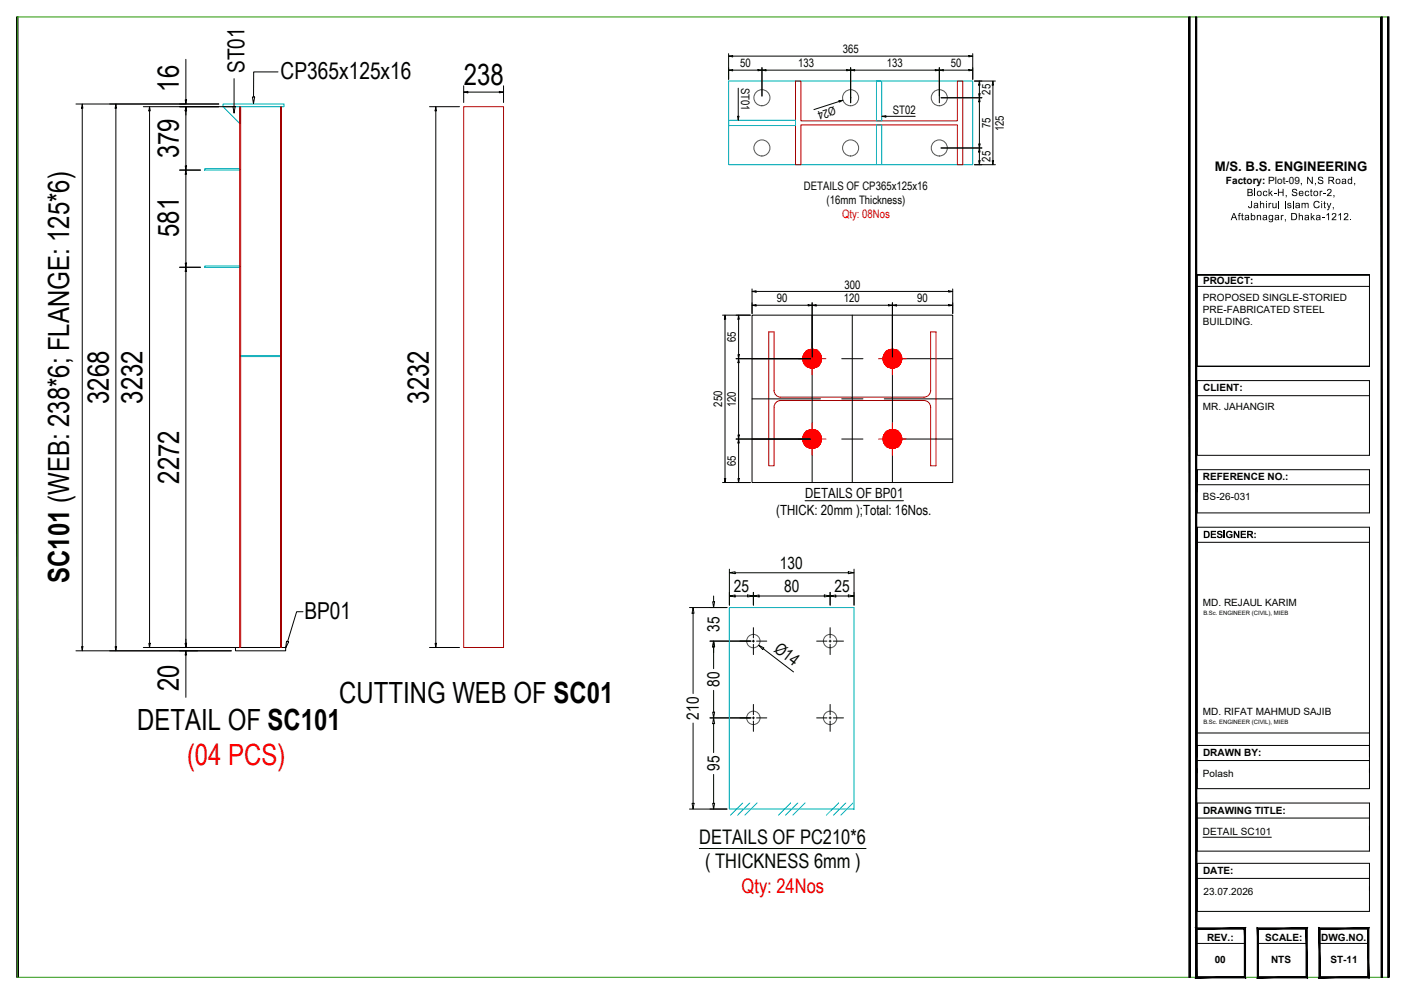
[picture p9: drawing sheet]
<svg xmlns="http://www.w3.org/2000/svg" width="420mm" height="297mm" viewBox="0 0 420 297" stroke-linecap="round" stroke-linejoin="round" font-family="sans-serif">
<!-- layer: Base plate -->
<path d="M224.9 94.2h60v50h-60zM70.4 193.5h15v1h-15z" fill="none" stroke="#000" stroke-width=".3"/>
<!-- layer: Connection Plate -->
<path d="M66.7 31.1h18.2v.8h-18.2zM217.9 24.2h73v25h-73zM218.1 181.6h37.3v60.2h-37.3zM222.1 240l-3.7 3.6M224.2 240l-3.6 3.6M226.4 240l-3.6 3.6M236.4 240l-3.6 3.6M238.6 240l-3.7 3.6M240.7 240l-3.6 3.6M250.8 240l-3.7 3.6M252.9 240l-3.6 3.6M255.1 240l-3.7 3.6" fill="none" stroke="#00b3b3" stroke-width=".3"/>
<!-- layer: Stiffener -->
<path d="M66.7 31.9h5v5zM217.9 35.9h20v1.6h-20zM262.1 24.2h1.6v11.9h-1.6zM262.1 37.3h1.6v11.9h-1.6zM72.1 106.2h11.8v.4h-11.8z" fill="none" stroke="#008ab8" stroke-width=".3"/>
<!-- layer: Purlin Cleat -->
<path d="M61.2 50.4h10.5v.4h-10.5zM61.2 79.5h10.5v.4h-10.5z" fill="none" stroke="#0cc" stroke-width=".3"/>
<!-- layer: 000 Steel Column -->
<path d="M71.7 31.9v161.6M72 31.9v161.6M83.9 31.9v161.6M84.2 31.9v161.6M138.7 31.9h11.9v161.6h-11.9zM237.9 24.2h1.6v11.9h46.8v-11.9h1.6v25h-1.6v-11.9h-46.8v11.9h-1.6zM231.5 116.7a2 2 0 0 0 2 2h42.8a2 2 0 0 0 2-2v-17.5h1.6v40h-1.6v-17.5a2 2 0 0 0-2-2h-42.8a2 2 0 0 0-2 2M231.5 116.7v-17.5h-1.6v40h1.6v-17.5" fill="none" stroke="#a30000" stroke-width=".3"/>
<!-- layer: 0 -->
<g fill="none" stroke="#000" stroke-width=".3">
<path d="M24.6 31.1l.2 1.2h-.4zM34.6 31.1l.3 1.2h-.5zM44.7 31.9l.2 1.2h-.4zM55.4 29.8h.4l-.2 1.3zM55.6 31.9l.2 1.2h-.4zM69.7 31.8h.6l-.3 2zM70 23.5v8.3M75.5 29h.7l-.4 2zM83.1 21.5h-7.2l-.1 7.5M130.3 31.9l.2 1.2h-.4zM138.7 27.5l1.2-.2v.4zM149.3 27.3l1.3 .2-1.3 .2z"/>
<path d="M55.4 49.6h.4l-.2 1.2zM55.6 50.8l.2 1.3h-.4zM55.4 78.6h.4l-.2 1.3zM55.6 79.9l.2 1.2h-.4zM216.8 94.2l.2 1.2h-.4zM220.9 94.2l.2 1.2h-.4zM224.9 91.2l1.2-.2v.4zM224.9 87.1l1.2-.2v.4zM241.7 91l1.2 .2-1.2 .2zM242.9 91.2l1.2-.2v.4zM265.7 91l1.2 .2-1.2 .2zM266.9 91.2l1.2-.2v.4z"/>
<path d="M283.7 91l1.2 .2-1.2 .2zM283.7 86.9l1.2 .2-1.2 .2zM220.7 106h.4l-.2 1.2zM220.9 107.2l.2 1.2h-.4zM220.7 130h.4l-.2 1.2zM220.9 131.2l.2 1.2h-.4zM216.6 143h.4l-.2 1.2zM220.7 143h.4l-.2 1.2zM24.4 193.2h.4l-.2 1.3zM34.4 193.2h.5l-.3 1.3zM44.5 192.2h.4l-.2 1.3zM55.4 192.2h.4l-.2 1.3z"/>
<path d="M55.6 194.5l.2 1.2h-.4zM85.7 191.6l.6 .2-.9 1.8zM90.6 182.8h-1.9l-2.7 8.9M130.1 192.2h.4l-.2 1.3z"/>
</g>
<!-- layer: DIM -->
<g fill="none" stroke="#000" stroke-width=".3">
<path d="M55.6 17.7v12.1M22.7 31.1h42.7M24.6 32.3v160.9M34.6 32.3v160.9M42.9 31.9h27.5M44.7 33.1v159.1M55.6 33.1v16.5M128.4 31.9h9M130.3 33.1v159.1M138.7 25.6v5M139.9 27.5h9.4M150.6 25.6v5"/>
<path d="M53.7 50.8h6.2M55.6 52.1v26.5M53.7 79.9h6.2M55.6 81.1v111.1M216.1 94.2h8.3M216.8 95.4v47.6M220.9 95.4v10.6M224.9 86.3v7.4M226.1 91.2h15.6M226.1 87.1h57.6M242.9 90.5v16.2M244.1 91.2h21.6"/>
<path d="M266.9 90.5v16.2M268.1 91.2h15.6M284.9 86.3v7.4M220.1 107.2h22.3M220.9 108.4v21.6M220.1 131.2h22.3M220.9 132.4v10.6M216.1 144.2h8.3M240.7 149.6h29.5M22.7 194.5h46.5M42.9 193.5h27.5M55.6 195.7v12.7"/>
<path d="M128.4 193.5h9"/>
</g>
<!-- layer: Center line -->
<g fill="none" stroke="#000" stroke-width=".3">
<path d="M242.9 94.2v50M254.9 94.2v50M266.9 94.2v50M224.9 119.2h20.5M224.9 107.2h20.5M251.7 119.2h6.4M251.7 107.2h6.4M264.4 119.2h20.5M264.4 107.2h20.5M224.9 131.2h20.5M251.7 131.2h6.4M264.4 131.2h20.5"/>
<path d="M221.3 191.6h3M225 191.6h.6M225.3 187.6v3M225.3 191.3v.6M225.3 192.5v3.1M226.3 191.6h3M244.2 191.6h3.1M247.9 191.6h.7M248.2 187.6v3M248.2 191.3v.6M248.2 192.5v3.1M249.2 191.6h3"/>
<path d="M221.3 214.5h3M225 214.5h.6M225.3 210.5v3.1M225.3 214.2v.6M225.3 215.5v3.1M226.3 214.5h3M244.2 214.5h3.1M247.9 214.5h.7M248.2 210.5v3.1M248.2 214.2v.6M248.2 215.5v3.1M249.2 214.5h3"/>
</g>
<!-- layer: Anchor bolt -->
<g fill="none" stroke="#f00" stroke-width=".3">
<path d="M238.7 107.2h8.3M242.9 102.4v9.6M262.7 107.2h8.3M266.9 102.4v9.6M238.7 131.2h8.3M242.9 126.4v9.6M262.7 131.2h8.3M266.9 126.4v9.6"/>
<circle cx="242.9" cy="107.2" r="2.8"/>
<circle cx="266.9" cy="107.2" r="2.8"/>
<circle cx="242.9" cy="131.2" r="2.8"/>
<circle cx="266.9" cy="131.2" r="2.8"/>
</g>
<g fill="#f00" stroke="#f00" stroke-width=".3">
<path d="M266.6 128.4h.6z"/>
<path d="M266.3 133.9h1.1z"/>
<path d="M242.6 128.4h.6z"/>
<path d="M242.3 133.9h1.1z"/>
<path d="M266.6 104.4h.6z"/>
<path d="M266.3 109.9h1.1z"/>
<path d="M242.6 104.4h.6z"/>
<path d="M242.3 109.9h1.1z"/>
<path d="M266.3 128.4h.9zM266.3 128.4h1.1z"/>
<path d="M266.1 128.5l1.3-.1zM266.1 128.5h1.6z"/>
<path d="M265.8 128.6l1.9-.1zM265.8 128.6h2.1z"/>
<path d="M265.6 128.7l2.3-.1zM265.6 128.7h2.5z"/>
<path d="M265.4 128.8l2.7-.1zM265.4 128.8h2.9z"/>
<path d="M265.2 128.9l3.1-.1zM265.2 128.9h3.3z"/>
<path d="M265 129.1l3.5-.2zM265 129.1h3.7z"/>
<path d="M265 129.1h3.7l-3.8 .2zM264.9 129.3h4l-.2-.2z"/>
<path d="M264.9 129.3h4l-4.2 .1zM264.7 129.4h4.3l-.1-.1z"/>
<path d="M264.7 129.4h4.3l-4.4 .2zM264.6 129.6h4.6l-.2-.2z"/>
<path d="M264.6 129.6h4.6l-4.8 .2zM264.4 129.8h4.9l-.1-.2z"/>
<path d="M264.4 129.8h4.9l-5 .2zM264.3 130h5.1l-.1-.2z"/>
<path d="M264.3 130h5.1l-5.2 .3zM264.2 130.3h5.3l-.1-.3z"/>
<path d="M264.2 130.3h5.3l-5.3 .2zM264.2 130.5h5.4l-.1-.2z"/>
<path d="M264.2 130.5h5.4l-5.5 .2zM264.1 130.7h5.5v-.2z"/>
<path d="M264.1 130.7h5.5l-5.5 .3zM264.1 131h5.6l-.1-.3z"/>
<path d="M264.1 131h5.6l-5.6 .2zM264.1 131.2h5.6v-.2z"/>
<path d="M264.1 131.2h5.6l-5.6 .2zM264.1 131.4h5.6v-.2z"/>
<path d="M264.1 131.4h5.6l-5.6 .3zM264.1 131.7h5.5l.1-.3z"/>
<path d="M264.1 131.7h5.5l-5.4 .2zM264.2 131.9h5.4v-.2z"/>
<path d="M264.2 131.9h5.4l-5.4 .2zM264.2 132.1h5.3l.1-.2z"/>
<path d="M264.2 132.1h5.3l-5.2 .2zM264.3 132.3h5.1l.1-.2z"/>
<path d="M264.3 132.3h5.1l-5 .3zM264.4 132.6h4.9l.1-.3z"/>
<path d="M264.4 132.6h4.9l-4.7 .2zM264.6 132.8h4.6l.1-.2z"/>
<path d="M264.6 132.8h4.6l-4.5 .2zM264.7 133h4.3l.2-.2z"/>
<path d="M264.7 133h4.3l-4.1 .1zM264.9 133.1h4l.1-.1z"/>
<path d="M264.9 133.1h4l-3.9 .2zM265 133.3h3.7l.2-.2z"/>
<path d="M265 133.3h3.7zM265.2 133.4l3.5-.1z"/>
<path d="M265.2 133.4h3.3zM265.4 133.6l3.1-.2z"/>
<path d="M265.4 133.6h2.9zM265.6 133.7l2.7-.1z"/>
<path d="M265.6 133.7h2.5zM265.8 133.8l2.3-.1z"/>
<path d="M265.8 133.8h2.1zM266.1 133.9l1.8-.1z"/>
<path d="M266.1 133.9h1.6zM266.3 133.9h1.4z"/>
<path d="M266.6 134l.8-.1zM266.6 134h.6z"/>
<path d="M242.3 128.4h.9zM242.3 128.4h1.1z"/>
<path d="M242.1 128.5l1.3-.1zM242.1 128.5h1.6z"/>
<path d="M241.8 128.6l1.9-.1zM241.8 128.6h2.1z"/>
<path d="M241.6 128.7l2.3-.1zM241.6 128.7h2.5z"/>
<path d="M241.4 128.8l2.7-.1zM241.4 128.8h2.9z"/>
<path d="M241.2 128.9l3.1-.1zM241.2 128.9h3.3z"/>
<path d="M241 129.1l3.5-.2zM241 129.1h3.7z"/>
<path d="M241 129.1h3.7l-3.8 .2zM240.9 129.3h4l-.2-.2z"/>
<path d="M240.9 129.3h4l-4.2 .1zM240.7 129.4h4.3l-.1-.1z"/>
<path d="M240.7 129.4h4.3l-4.4 .2zM240.6 129.6h4.6l-.2-.2z"/>
<path d="M240.6 129.6h4.6l-4.8 .2zM240.4 129.8h4.9l-.1-.2z"/>
<path d="M240.4 129.8h4.9l-5 .2zM240.3 130h5.1l-.1-.2z"/>
<path d="M240.3 130h5.1l-5.2 .3zM240.2 130.3h5.3l-.1-.3z"/>
<path d="M240.2 130.3h5.3l-5.3 .2zM240.2 130.5h5.4l-.1-.2z"/>
<path d="M240.2 130.5h5.4l-5.5 .2zM240.1 130.7h5.5v-.2z"/>
<path d="M240.1 130.7h5.5l-5.5 .3zM240.1 131h5.6l-.1-.3z"/>
<path d="M240.1 131h5.6l-5.6 .2zM240.1 131.2h5.6v-.2z"/>
<path d="M240.1 131.2h5.6l-5.6 .2zM240.1 131.4h5.6v-.2z"/>
<path d="M240.1 131.4h5.6l-5.6 .3zM240.1 131.7h5.5l.1-.3z"/>
<path d="M240.1 131.7h5.5l-5.4 .2zM240.2 131.9h5.4v-.2z"/>
<path d="M240.2 131.9h5.4l-5.4 .2zM240.2 132.1h5.3l.1-.2z"/>
<path d="M240.2 132.1h5.3l-5.2 .2zM240.3 132.3h5.1l.1-.2z"/>
<path d="M240.3 132.3h5.1l-5 .3zM240.4 132.6h4.9l.1-.3z"/>
<path d="M240.4 132.6h4.9l-4.7 .2zM240.6 132.8h4.6l.1-.2z"/>
<path d="M240.6 132.8h4.6l-4.5 .2zM240.7 133h4.3l.2-.2z"/>
<path d="M240.7 133h4.3l-4.1 .1zM240.9 133.1h4l.1-.1z"/>
<path d="M240.9 133.1h4l-3.9 .2zM241 133.3h3.7l.2-.2z"/>
<path d="M241 133.3h3.7zM241.2 133.4l3.5-.1z"/>
<path d="M241.2 133.4h3.3zM241.4 133.6l3.1-.2z"/>
<path d="M241.4 133.6h2.9zM241.6 133.7l2.7-.1z"/>
<path d="M241.6 133.7h2.5zM241.8 133.8l2.3-.1z"/>
<path d="M241.8 133.8h2.1zM242.1 133.9l1.8-.1z"/>
<path d="M242.1 133.9h1.6zM242.3 133.9h1.4z"/>
<path d="M242.6 134l.8-.1zM242.6 134h.6z"/>
<path d="M266.3 104.4h.9zM266.3 104.4h1.1z"/>
<path d="M266.1 104.5l1.3-.1zM266.1 104.5h1.6z"/>
<path d="M265.8 104.6l1.9-.1zM265.8 104.6h2.1z"/>
<path d="M265.6 104.7l2.3-.1zM265.6 104.7h2.5z"/>
<path d="M265.4 104.8l2.7-.1zM265.4 104.8h2.9z"/>
<path d="M265.2 104.9l3.1-.1zM265.2 104.9h3.3z"/>
<path d="M265 105.1l3.5-.2zM265 105.1h3.7z"/>
<path d="M265 105.1h3.7l-3.8 .1zM264.9 105.2h4l-.2-.1z"/>
<path d="M264.9 105.2h4l-4.2 .2zM264.7 105.4h4.3l-.1-.2z"/>
<path d="M264.7 105.4h4.3l-4.4 .2zM264.6 105.6h4.6l-.2-.2z"/>
<path d="M264.6 105.6h4.6l-4.8 .2zM264.4 105.8h4.9l-.1-.2z"/>
<path d="M264.4 105.8h4.9l-5 .2zM264.3 106h5.1l-.1-.2z"/>
<path d="M264.3 106h5.1l-5.2 .3zM264.2 106.3h5.3l-.1-.3z"/>
<path d="M264.2 106.3h5.3l-5.3 .2zM264.2 106.5h5.4l-.1-.2z"/>
<path d="M264.2 106.5h5.4l-5.5 .2zM264.1 106.7h5.5v-.2z"/>
<path d="M264.1 106.7h5.5l-5.5 .2zM264.1 106.9h5.6l-.1-.2z"/>
<path d="M264.1 106.9h5.6l-5.6 .3zM264.1 107.2h5.6v-.3z"/>
<path d="M264.1 107.2h5.6l-5.6 .2zM264.1 107.4h5.6v-.2z"/>
<path d="M264.1 107.4h5.6l-5.6 .3zM264.1 107.7h5.5l.1-.3z"/>
<path d="M264.1 107.7h5.5l-5.4 .2zM264.2 107.9h5.4v-.2z"/>
<path d="M264.2 107.9h5.4l-5.4 .2zM264.2 108.1h5.3l.1-.2z"/>
<path d="M264.2 108.1h5.3l-5.2 .2zM264.3 108.3h5.1l.1-.2z"/>
<path d="M264.3 108.3h5.1l-5 .2zM264.4 108.5h4.9l.1-.2z"/>
<path d="M264.4 108.5h4.9l-4.7 .3zM264.6 108.8h4.6l.1-.3z"/>
<path d="M264.6 108.8h4.6l-4.5 .2zM264.7 109h4.3l.2-.2z"/>
<path d="M264.7 109h4.3l-4.1 .1zM264.9 109.1h4l.1-.1z"/>
<path d="M264.9 109.1h4l-3.9 .2zM265 109.3h3.7l.2-.2z"/>
<path d="M265 109.3h3.7zM265.2 109.4l3.5-.1z"/>
<path d="M265.2 109.4h3.3zM265.4 109.6l3.1-.2z"/>
<path d="M265.4 109.6h2.9zM265.6 109.7l2.7-.1z"/>
<path d="M265.6 109.7h2.5zM265.8 109.8l2.3-.1z"/>
<path d="M265.8 109.8h2.1zM266.1 109.9l1.8-.1z"/>
<path d="M266.1 109.9h1.6zM266.3 109.9h1.4z"/>
<path d="M266.6 110l.8-.1zM266.6 110h.6z"/>
<path d="M242.3 104.4h.9zM242.3 104.4h1.1z"/>
<path d="M242.1 104.5l1.3-.1zM242.1 104.5h1.6z"/>
<path d="M241.8 104.6l1.9-.1zM241.8 104.6h2.1z"/>
<path d="M241.6 104.7l2.3-.1zM241.6 104.7h2.5z"/>
<path d="M241.4 104.8l2.7-.1zM241.4 104.8h2.9z"/>
<path d="M241.2 104.9l3.1-.1zM241.2 104.9h3.3z"/>
<path d="M241 105.1l3.5-.2zM241 105.1h3.7z"/>
<path d="M241 105.1h3.7l-3.8 .1zM240.9 105.2h4l-.2-.1z"/>
<path d="M240.9 105.2h4l-4.2 .2zM240.7 105.4h4.3l-.1-.2z"/>
<path d="M240.7 105.4h4.3l-4.4 .2zM240.6 105.6h4.6l-.2-.2z"/>
<path d="M240.6 105.6h4.6l-4.8 .2zM240.4 105.8h4.9l-.1-.2z"/>
<path d="M240.4 105.8h4.9l-5 .2zM240.3 106h5.1l-.1-.2z"/>
<path d="M240.3 106h5.1l-5.2 .3zM240.2 106.3h5.3l-.1-.3z"/>
<path d="M240.2 106.3h5.3l-5.3 .2zM240.2 106.5h5.4l-.1-.2z"/>
<path d="M240.2 106.5h5.4l-5.5 .2zM240.1 106.7h5.5v-.2z"/>
<path d="M240.1 106.7h5.5l-5.5 .2zM240.1 106.9h5.6l-.1-.2z"/>
<path d="M240.1 106.9h5.6l-5.6 .3zM240.1 107.2h5.6v-.3z"/>
<path d="M240.1 107.2h5.6l-5.6 .2zM240.1 107.4h5.6v-.2z"/>
<path d="M240.1 107.4h5.6l-5.6 .3zM240.1 107.7h5.5l.1-.3z"/>
<path d="M240.1 107.7h5.5l-5.4 .2zM240.2 107.9h5.4v-.2z"/>
<path d="M240.2 107.9h5.4l-5.4 .2zM240.2 108.1h5.3l.1-.2z"/>
<path d="M240.2 108.1h5.3l-5.2 .2zM240.3 108.3h5.1l.1-.2z"/>
<path d="M240.3 108.3h5.1l-5 .2zM240.4 108.5h4.9l.1-.2z"/>
<path d="M240.4 108.5h4.9l-4.7 .3zM240.6 108.8h4.6l.1-.3z"/>
<path d="M240.6 108.8h4.6l-4.5 .2zM240.7 109h4.3l.2-.2z"/>
<path d="M240.7 109h4.3l-4.1 .1zM240.9 109.1h4l.1-.1z"/>
<path d="M240.9 109.1h4l-3.9 .2zM241 109.3h3.7l.2-.2z"/>
<path d="M241 109.3h3.7zM241.2 109.4l3.5-.1z"/>
<path d="M241.2 109.4h3.3zM241.4 109.6l3.1-.2z"/>
<path d="M241.4 109.6h2.9zM241.6 109.7l2.7-.1z"/>
<path d="M241.6 109.7h2.5zM241.8 109.8l2.3-.1z"/>
<path d="M241.8 109.8h2.1zM242.1 109.9l1.8-.1z"/>
<path d="M242.1 109.9h1.6zM242.3 109.9h1.4z"/>
<path d="M242.6 110l.8-.1zM242.6 110h.6z"/>
</g>
<g fill="none" stroke="#545454" stroke-width=".3">
<circle cx="227.8" cy="29.2" r="2.4"/>
<circle cx="254.4" cy="29.2" r="2.4"/>
<circle cx="280.9" cy="29.2" r="2.4"/>
<circle cx="227.8" cy="44.2" r="2.4"/>
<circle cx="254.4" cy="44.2" r="2.4"/>
<circle cx="280.9" cy="44.2" r="2.4"/>
<circle cx="225.3" cy="191.6" r="2"/>
<circle cx="248.2" cy="191.6" r="2"/>
<circle cx="225.3" cy="214.5" r="2"/>
<circle cx="248.2" cy="214.5" r="2"/>
</g>
<!-- layer: DIM STEEL -->
<g fill="none" stroke="#000a00" stroke-width=".3">
<path d="M217.9 16v7.7M219.1 16.8h70.6M290.9 16v7.7M219.1 21h7.6M227.9 20.2v8.5M229.1 21h24.1M251 30.3l-7.6 2.5M254.3 29.2h.2M254.4 20.2v10.5M255.6 21h24.1M280.9 20.2v10.5M281.4 29.2h12.2"/>
<path d="M282.1 21h7.6M291.4 24.2h6.3M292.9 25.4v2.6M292.9 30.4v12.6M296.9 25.4v22.6M281.4 44.2h12.2M291.4 49.2h6.3M292.9 45.4v2.6M213.4 178.1v1.7M218.1 170.1v10.7M219.8 178.1h3.8M219.8 171.2h33.9"/>
<path d="M225.3 177v3.8M227 178.1h19.5M248.2 177v3.8M250 178.1h3.7M255.4 170.1v10.7M206.2 181.6h11.2M207.3 183.3v23.9M212.3 191.6h12.3M213.4 193.3v6.5M225.2 191.6h.2M225.3 191.5v.2M228.2 193.9l9.1 6.9"/>
<path d="M207.3 216.1v24M212.3 214.5h12.3M213.4 206.3v6.5M213.4 216.2v8.7M213.4 231.4v8.7M206.2 241.8h11.2M209.1 253.6h49.9"/>
</g>
<!-- layer: 0 -->
<g fill="none" stroke="#000a00" stroke-width=".3">
<path d="M217.9 16.8l1.2-.2v.4zM289.7 16.6l1.2 .2-1.2 .2zM217.9 21l1.2-.2v.4zM220.6 34.7h.4l-.2 1.2zM220.8 26.4v8.3M226.7 20.8l1.2 .2-1.2 .2zM227.9 21l1.2-.2v.4zM250.9 30.1l1.2-.1-1.1 .5zM253.2 20.8l1.2 .2-1.2 .2zM254.4 21l1.2-.2v.4zM263.7 34.8l1.2-.2v.4zM264.9 34.8h8.8"/>
<path d="M279.7 20.8l1.2 .2-1.2 .2zM280.9 21l1.2-.2v.4zM289.7 20.8l1.2 .2-1.2 .2zM292.7 28h.4l-.2 1.2zM292.9 24.2l.2 1.2h-.4zM292.9 29.2l.2 1.2h-.4zM296.9 24.2l.2 1.2h-.4zM292.7 43h.4l-.2 1.2zM292.7 48h.4l-.2 1.2zM292.9 44.2l.2 1.2h-.4zM296.7 48h.4l-.2 1.2zM213.1 179.8h.6l-.3 1.8z"/>
<path d="M218.1 178.1l1.7-.3v.6zM218.1 171.2l1.7-.3v.5zM223.6 177.8l1.7 .3-1.7 .3zM225.3 178.1l1.7-.3v.6zM246.5 177.8l1.7 .3-1.7 .3zM248.2 178.1l1.8-.3v.6zM253.7 177.8l1.7 .3-1.7 .3zM253.7 170.9l1.7 .3-1.7 .2zM207.3 181.6l.2 1.7h-.5zM213.4 191.6l.3 1.7h-.6zM226.9 192.8l1.5 .8-.3 .5zM213.1 212.8h.6l-.3 1.7z"/>
<path d="M213.4 214.5l.3 1.7h-.6zM207 240.1h.5l-.2 1.7zM213.1 240.1h.6l-.3 1.7z"/>
</g>
<!-- layer: CLEAT -->
<path d="M255.4 181.6h-37.3v60.2" fill="none" stroke="#0ff" stroke-width=".3"/>
<!-- layer: Template -->
<g fill="#000" stroke="#000" stroke-width=".3">
<path d="M5 5.1v286.9h.4zM5 5.1h.4v286.9z"/>
<path d="M355.5 5.1v286.9h.4zM355.5 5.1h.4v286.9z"/>
<path d="M357.5 5.1v286.9h.4zM357.5 5.1h.4v286.9z"/>
<path d="M357.9 291.9l-.4 .3 14.6-.3zM357.5 292.2l14.6-.3 .4 .3zM372.1 277.7v14.2l.4 .3zM372.1 277.7l.4-.4v14.9zM357.9 277.7h14.2l.4-.4zM357.5 277.3h15l-14.6 .4zM357.5 277.3l.4 14.6v-14.2zM357.5 277.3l.4 14.6-.4 .3z"/>
<path d="M376.3 291.9l-.3 .3 14.6-.3zM376 292.2l14.6-.3 .3 .3zM390.6 277.7v14.2l.3 .3zM390.6 277.7l.3-.4v14.9zM376.3 277.7h14.3l.3-.4zM376 277.3h14.9l-14.6 .4zM376 277.3l.3 14.6v-14.2zM376 277.3l.3 14.6-.3 .3z"/>
<path d="M394.8 291.9l-.4 .3 14.6-.3zM394.4 292.2l14.6-.3 .4 .3zM409 277.7v14.2l.4 .3zM409 277.7l.4-.4v14.9zM394.8 277.7h14.2l.4-.4zM394.4 277.3h15l-14.6 .4zM394.4 277.3l.4 14.6v-14.2zM394.4 277.3l.4 14.6-.4 .3z"/>
<path d="M413 5.1v286.9h.4zM413 5.1h.4v286.9z"/>
<path d="M415 5.1v286.9h.4zM415 5.1h.4v286.9z"/>
</g>
<path d="M5.2 5.1h410v286.9h-410z" fill="none" stroke="#259500" stroke-width=".3"/>
<g fill="none" stroke="#000" stroke-width=".3">
<path d="M358.1 82.2h51.4h-51.4v27.3M358.1 85.6h51.4M409.5 82.2v27.3M358.1 113.7h51.4v22.4h-51.4zM358.1 118.2h51.4M409.5 109.5h-51.4h51.4M358.1 157.6v78.1h51.4v-12.9h-51.4M358.1 140.4v12.9h51.4v-12.9h-51.4v6.6M358.1 144.9h51.4M358.1 164.2v-6.6h51.4v68.6M358.1 162.1h51.4M358.1 219h51.4"/>
<path d="M358.1 240h51.4v14.3h-51.4zM358.1 227.3h51.4M409.5 229.7v1.2M358.1 258h51.4v14.4h-51.4zM358.1 244.5h51.4M359.7 250.2h20.5M358.1 262.5h51.4M357.7 281.9h14.6M376.2 281.9h14.5M394.6 281.9h14.6"/>
</g>
<g fill="#000">
<path d="M375.1 159.2h.4v.4h-.4zM375.1 160.4h.4v.4h-.4z"/>
<path d="M372.9 158.6l1.3 .1 .4 .2 .1 .6-.6 .3 .8 1h-.5l-.9-.9h-.1v.9h-.5zM373.4 159v.5l.8-.1-.1-.4z"/>
</g>
<!-- layer: 0 -->
<path d="M397 56.6l.7-.2 .4 .3v.7l-.9 .9h1v.3h-1.4l1.1-1.5-.3-.5-.3 .1-.2 .4h-.2zM398.8 58.3h.3l-.3 .7zM405 54.7h.3l-.3 .7zM396.7 60.6h.3l.4 1.3 .5-1.3h.2l-.6 1.8-.4 .4-.3-.3h.4l.1-.3zM398.6 61.9h.3l-.3 .7zM402 63.8l.7-.1 .5 .3v.5l-1 1h1v.3h-1.4l1.1-1.5-.3-.4-.8 .4zM403.8 65.5h.3v.3h-.3z" fill="#000"/>
<g font-size="8.7">
<text x="53.5" y="27.4" transform="rotate(-90 53.5 27.4)">16</text>
<text x="138.7" y="25.4">238</text>
<text x="53.5" y="47.3" transform="rotate(-90 53.5 47.3)">379</text>
<text x="53.5" y="70.8" transform="rotate(-90 53.5 70.8)">581</text>
<text x="32.5" y="120.7" transform="rotate(-90 32.5 120.7)">3268</text>
<text x="42.6" y="120.6" transform="rotate(-90 42.6 120.6)">3232</text>
<text x="128.2" y="120.6" transform="rotate(-90 128.2 120.6)">3232</text>
<text x="53.6" y="144.6" transform="rotate(-90 53.6 144.6)">2272</text>
<text x="20.7" y="174.2" transform="rotate(-90 20.7 174.2)">SC101 (WEB: 238*6; FLANGE: 125*6)</text>
<text x="53.5" y="206.6" transform="rotate(-90 53.5 206.6)">20</text>
<text x="101.5" y="210.1">CUTTING WEB OF SC01</text>
<text x="41" y="218.1">DETAIL OF SC101</text>
</g>
<text font-size="8.7" fill="#f00" x="55.9" y="228.6">(04 PCS)</text>
<g font-size="7">
<text x="73.1" y="21.8" transform="rotate(-90 73.1 21.8)">ST01</text>
<text x="83.9" y="23.5">CP365x125x16</text>
<text x="91" y="185.1">BP01</text>
</g>
<g font-size="6" fill="#000a00">
<text x="209.1" y="252.3">DETAILS OF PC210*6</text>
<text x="210.9" y="259.5">( THICKNESS 6mm )</text>
</g>
<text font-size="6" fill="#f00" x="221.8" y="266.8">Qty: 24Nos</text>
<g font-size="5" fill="#000a00">
<text x="233.2" y="169.9">130</text>
<text x="219.5" y="176.9">25</text>
<text x="234.5" y="176.9">80</text>
<text x="249.6" y="176.9">25</text>
<text x="215.2" y="188.9" transform="rotate(-90 215.2 188.9)">35</text>
<text x="231.2" y="194.4" transform="rotate(37 231.2 194.4)">Ø14</text>
<text x="215.2" y="205.3" transform="rotate(-90 215.2 205.3)">80</text>
<text x="209" y="215" transform="rotate(-90 209 215)">210</text>
<text x="215.2" y="230.4" transform="rotate(-90 215.2 230.4)">95</text>
</g>
<g font-size="4.2">
<text x="240.7" y="148.7">DETAILS OF BP01</text>
<text x="232.1" y="153.8">(THICK: 20mm );Total: 16Nos.</text>
</g>
<text font-size="3.9" x="363.3" y="51.1">M/S. B.S. ENGINEERING</text>
<g font-size="3.5" fill="#000a00">
<text x="252" y="15.9">365</text>
<text x="221.3" y="20.1">50</text>
<text x="238.7" y="20.1">133</text>
<text x="265.2" y="20.1">133</text>
<text x="284.3" y="20.1">50</text>
<text x="221.6" y="26.2" transform="rotate(90 221.6 26.2)">ST01</text>
<text x="296.2" y="28.3" transform="rotate(-90 296.2 28.3)">25</text>
<text x="249.4" y="31.8" transform="rotate(162 249.4 31.8)">Ø24</text>
<text x="267" y="33.9">ST02</text>
<text x="296.2" y="38.3" transform="rotate(-90 296.2 38.3)">75</text>
<text x="300.2" y="39.2" transform="rotate(-90 300.2 39.2)">125</text>
<text x="296.2" y="48.3" transform="rotate(-90 296.2 48.3)">25</text>
<text x="240.4" y="56.6">DETAILS OF CP365x125x16</text>
<text x="247.2" y="60.9">(16mm Thickness)</text>
</g>
<text font-size="3.5" fill="#f00" x="251.8" y="65.1">Qty: 08Nos</text>
<g font-size="3.5">
<text x="252.5" y="86.2">300</text>
<text x="232.3" y="90.4">90</text>
<text x="252.4" y="90.4">120</text>
<text x="274.3" y="90.4">90</text>
<text x="220" y="102.3" transform="rotate(-90 220 102.3)">65</text>
<text x="216" y="121.5" transform="rotate(-90 216 121.5)">250</text>
<text x="220" y="121.7" transform="rotate(-90 220 121.7)">120</text>
<text x="220" y="139.3" transform="rotate(-90 220 139.3)">65</text>
</g>
<g font-size="3">
<text x="366.6" y="55">Factory: Plot-09</text>
<text x="372.8" y="58.6">Block-H, Sector-2,</text>
<text x="388.7" y="55">, N,S Road,</text>
<text x="368" y="65.8">Aftabnagar, Dhaka-1212.</text>
<text x="373.2" y="62.2">Jahirul Islam City,</text>
<text x="359.7" y="90">PROPOSED SINGLE-STORIED</text>
<text x="359.8" y="84.8">PROJECT:</text>
<text x="359.7" y="93.6">PRE-FABRICATED STEEL</text>
<text x="359.7" y="97.2">BUILDING.</text>
<text x="359.8" y="117">CLIENT:</text>
<text x="359.7" y="122.6">MR. JAHANGIR</text>
<text x="359.7" y="143.6">REFERENCE NO.:</text>
<text x="359.7" y="149.3">BS-26-031</text>
<text x="359.8" y="160.8">DESIGNER:</text>
<text x="359.7" y="181.2">MD. REJAUL KARIM</text>
<text x="359.7" y="213.7">MD. RIFAT MAHMUD SAJIB</text>
<text x="359.8" y="226">DRAWN BY:</text>
<text x="359.7" y="232.3">Polash</text>
<text x="359.8" y="243.2">DRAWING TITLE:</text>
<text x="359.7" y="249.6">DETAIL SC101</text>
<text x="359.8" y="261.2">DATE:</text>
<text x="359.9" y="267.6">23.07.2026</text>
<text x="361" y="281.1">REV.:</text>
<text x="378.4" y="281.2">SCALE:</text>
<text x="395.1" y="281.2">DWG.NO.</text>
<text x="363.2" y="287.8">00</text>
<text x="380.1" y="287.9">NTS</text>
<text x="397.9" y="287.9">ST-11</text>
</g>
<g font-size="1.8">
<text x="359.9" y="183.9">B.Sc. ENGINEER (CIVIL), MIEB</text>
<text x="359.9" y="216.5">B.Sc. ENGINEER (CIVIL), MIEB</text>
</g>
</svg>
